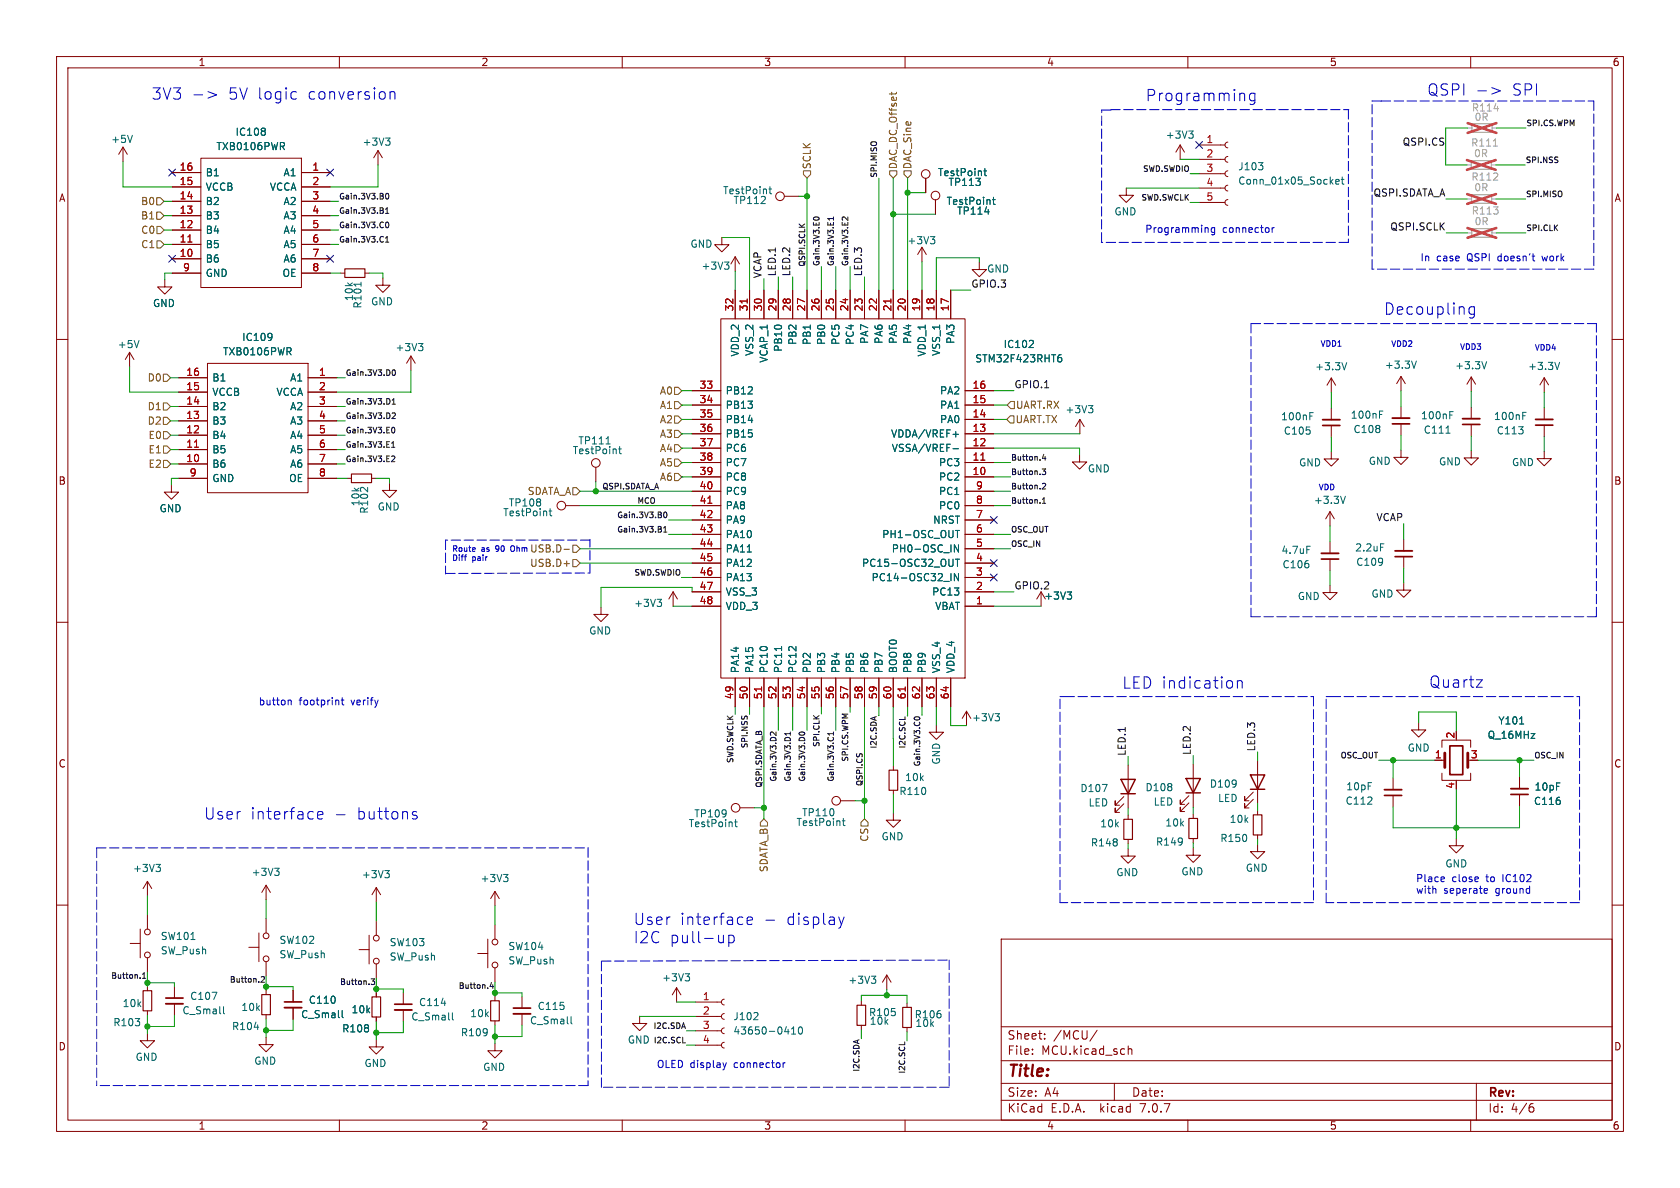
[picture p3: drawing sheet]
<svg xmlns="http://www.w3.org/2000/svg" width="297mm" height="210mm" viewBox="0 0 297 210" stroke-linecap="round" stroke-linejoin="round" font-family="sans-serif">
<g fill="none" stroke="#840000" stroke-width=".18">
<path d="M10 10h277v190h-277zM12 12h273v186h-273zM60 10v2M110 10v2M160 10v2M210 10v2M260 10v2M21.7 26l-.7 1.3M21.7 26v2.5M21.7 26l.8 1.3M30.4 30.5h5.1M30.4 38.1h5.1"/>
<path d="M30.4 35.6h5.1M30.4 33h5.1M35.5 28h17.8v22.8h-17.8zM53.3 30.5h5.1M53.3 38.1h5.1M53.3 35.6h5.1M53.3 33h5.1M66.8 26.6l-.7 1.3M66.8 26.6v2.6M66.8 26.6l.8 1.3M138.7 34.7h2.5M163.7 31.5v2.6"/>
<path d="M165.4 35.3v2.6M199.1 33.2v1.3h-1.3l1.3 1.3 1.3-1.3h-1.3M208.6 25.6l-.7 1.3M208.6 25.6v2.6M208.6 25.6l.8 1.3M212 35.8h4.6M212 33.2h4.6M212 30.7h4.6M212 28.2h4.6M212 25.6h4.6M217.1 35.3l-.4 .1-.1 .4 .1 .3 .4 .2M217.1 32.7l-.4 .2-.1 .3 .1 .4 .4 .2"/>
<path d="M217.1 30.2l-.4 .1-.1 .4 .1 .4 .4 .1M217.1 27.7l-.4 .1-.1 .4 .1 .3 .4 .2M217.1 25.1l-.4 .2-.1 .3 .1 .4 .4 .1M10 60h2M29.1 49.5v1.2h-1.2l1.2 1.3 1.3-1.3h-1.3M30.4 45.7h5.1M30.4 43.2h5.1M30.4 40.7h5.1M30.4 48.3h5.1M53.3 45.7h5.1M53.3 43.2h5.1M53.3 40.7h5.1"/>
<path d="M53.3 48.3h5.1M60.2 48.3h.8M64.5 48.3h.8M67.7 49.1v1.3h-1.3l1.3 1.3 1.3-1.3h-1.3M127.4 56.4h43.2v63.5h-43.2zM127.6 42v1.3h-1.3l1.3 1.2 1.3-1.2h-1.3M130 45.4v2.5M130 51.3v5.1M130 45.4l-.8 1.3M130 45.4l.7 1.3M132.5 51.3v5.1M135.1 51.3v5.1"/>
<path d="M137.6 51.3v5.1M140.1 51.3v5.1M142.7 51.3v5.1M145.2 51.3v5.1M147.8 51.3v5.1M150.3 51.3v5.1M152.8 51.3v5.1M155.4 51.3v5.1M157.9 51.3v5.1M160.5 51.3v5.1M163 43.7l-.8 1.3M163 43.7v2.6"/>
<path d="M163 51.3v5.1M163 43.7l.8 1.3M165.5 51.3v5.1M168.1 51.3v5.1M173.1 46.4v1.3h-1.2l1.2 1.2 1.3-1.2h-1.3M285 60h2M22.9 62.3l-.8 1.3M22.9 62.3v2.5M22.9 62.3l.8 1.3M31.6 66.8h5.1M31.6 79.5h5.1M31.6 76.9h5.1"/>
<path d="M31.6 74.4h5.1M31.6 71.9h5.1M31.6 69.3h5.1M36.7 64.2h17.8v22.9h-17.8zM54.5 66.8h5M54.5 79.5h5M54.5 76.9h5M54.5 74.4h5M54.5 71.9h5M54.5 69.3h5M72.6 62.9l-.7 1.3M72.6 62.9v2.6"/>
<path d="M72.6 62.9l.8 1.3M122.4 79.2h5M122.4 76.7h5M122.4 74.1h5M122.4 71.6h5M122.4 69.1h5M170.6 79.2h5.1M170.6 76.7h5.1M170.6 74.1h5.1M170.6 71.6h5.1M170.6 69.1h5.1M190.9 74.1l-.8 1.3"/>
<path d="M190.9 74.1v2.6M190.9 74.1l.8 1.3M235.4 79.9v1.2h1.2l-1.2 1.3-1.3-1.3h1.3M235.4 66.8l-.8 1.3M235.4 66.8v2.6M235.4 72.2v2M235.4 75.2v2M235.4 66.8l.7 1.3M247.7 79.6v1.2h1.2l-1.2 1.3-1.3-1.3h1.3M247.7 66.5l-.8 1.3M247.7 66.5v2.6M247.7 71.9v2"/>
<path d="M247.7 74.9v2.1M247.7 66.5l.7 1.3M260.1 79.7v1.2h1.3l-1.3 1.3-1.3-1.3h1.3M260.1 66.6l-.8 1.3M260.1 66.6v2.6M260.1 72v2M260.1 75v2.1M260.1 66.6l.8 1.3M273 79.8v1.3h1.3l-1.3 1.2-1.3-1.2h1.3M273 66.8l-.8 1.2M273 66.8v2.5M273 72.1v2"/>
<path d="M273 75.2v2M273 66.8l.8 1.2M30.3 85.7v1.3h-1.3l1.3 1.3 1.3-1.3h-1.3M31.6 82h5.1M31.6 84.6h5.1M54.5 82h5M54.5 84.6h5M61.4 84.6h.7M65.7 84.6h.7M68.9 85.4v1.3h-1.3l1.3 1.3 1.2-1.3h-1.2M100 89.4h2.5M105.3 82.6v2.5"/>
<path d="M122.4 89.4h5M122.4 84.3h5M122.4 81.8h5M122.4 99.5h5M122.4 86.8h5M122.4 91.9h5M122.4 94.5h5M122.4 97h5M170.6 89.4h5.1M170.6 84.3h5.1M170.6 81.8h5.1M170.6 99.5h5.1"/>
<path d="M170.6 86.8h5.1M170.6 91.9h5.1M170.6 94.5h5.1M170.6 97h5.1M190.9 80.4v1.3h-1.3l1.3 1.2 1.2-1.2h-1.2M235.1 90.4v2.6M235.1 95.8v2M235.1 98.8v2.1M235.1 90.4l-.7 1.3M235.1 90.4l.8 1.3M248.2 95.4v2M248.2 98.4v2"/>
<path d="M10 110h2M106.2 107.3v1.3h-1.2l1.2 1.3 1.3-1.3h-1.3M119 104.6l-.8 1.3M119 104.6v2.6M119 104.6l.8 1.3M122.4 107.2h5M122.4 104.6h5M122.4 102.1h5M130 119.9v5M132.5 119.9v5M135.1 119.9v5M137.6 119.9v5"/>
<path d="M140.1 119.9v5M142.7 119.9v5M145.2 119.9v5M147.8 119.9v5M150.3 119.9v5M152.8 119.9v5M155.4 119.9v5M157.9 119.9v5M160.5 119.9v5M163 119.9v5M165.5 119.9v5M168.1 119.9v5"/>
<path d="M170.6 107.2h5.1M170.6 104.6h5.1M170.6 102.1h5.1M183.3 105.9l.7-1.3v2.6M235.1 103.5v1.2h1.3l-1.3 1.3-1.2-1.3h1.2M248.2 103v1.3h1.2l-1.2 1.3-1.3-1.3h1.3M285 110h2M157.9 135.4v.7M157.9 139.7v.8M165.5 128.2v1.2h-1.2l1.2 1.3 1.3-1.3h-1.3M170.9 125.7l-.8 1.3M170.9 125.7v2.6"/>
<path d="M170.9 125.7l.7 1.3M199.4 135.2v7.6M210.9 135.1v7.6M222.3 134.4v7.7M246.3 137.6v2M250.8 127.8v1.2h1.3l-1.3 1.3-1.3-1.3h1.3M253.6 134.4h1.8M254.9 136.7v1.2h5.1v-1.2M254.9 132.1v-1.3h5.1v1.3M257.5 137.9v.3M268.6 137.4v2M10 160h2"/>
<path d="M26.1 155.8v2.5M26.1 155.8l-.8 1.3M26.1 155.8l.7 1.3M47 156.5v2.5M47 156.5l-.7 1.3M47 156.5l.8 1.3M66.5 156.9v2.5M66.5 156.9l-.7 1.3M66.5 156.9l.8 1.3M87.5 157.6v2.5M87.5 157.6l-.8 1.3M87.5 157.6l.8 1.3"/>
<path d="M130.8 142.8h2.5M148.6 141.6h2.5M157.9 143.7v1.3h-1.2l1.2 1.3 1.3-1.3h-1.3M198.7 142.1l-1.5 1.5v-.8v.8h.7M198.7 140.8l-1.5 1.5v-.7v.7h.7M199.4 150.1v1.2h-1.2l1.2 1.3 1.3-1.3h-1.3M199.4 144.1v.7M199.4 148.4v.7M210.2 141.9l-1.5 1.6v-.8v.8h.7M210.2 140.7l-1.5 1.5v-.8v.8h.7M210.9 149.9v1.3h-1.2l1.2 1.3 1.3-1.3h-1.3M210.9 143.9v.8"/>
<path d="M210.9 148.2v.8M221.6 141.3l-1.6 1.5v-.7v.7h.8M221.6 140l-1.6 1.6v-.8v.8h.8M222.3 149.3v1.2h-1.2l1.2 1.3 1.3-1.3h-1.3M222.3 143.3v.7M222.3 147.6v.8M246.3 140.6v2M257.5 148.2v1.3h1.2l-1.2 1.3-1.3-1.3h1.3M268.6 140.4v2.1M285 160h2M23 166.8h1.8M24.8 164.2v5.1"/>
<path d="M26.1 161.7v2.5M26.1 169.3v2.6M26.1 174.4v.7M26.1 178.7v.8M30.8 174.4v2M30.8 177.4v2.1M44 167.5h1.8M45.8 164.9v5.1M47 162.4v2.5M47 170v2.5M47 175.1v.7M47 179.4v.7"/>
<path d="M51.8 175.1v2M51.8 178.1v2.1M63.5 167.9h1.8M65.3 165.3v5.1M66.5 162.8v2.5M66.5 170.4v2.5M66.5 175.5v.7M66.5 179.8v.7M71.3 175.5v2M71.3 178.5v2.1M84.5 168.6h1.7M86.2 166v5.1"/>
<path d="M87.5 163.5v2.5M87.5 171.1v2.5M87.5 176.1v.8M92.3 176.2v2M92.3 179.2v2.1M113.1 179.7v1.2h-1.3l1.3 1.3 1.3-1.3h-1.3M119.6 174.6l-.8 1.3M119.6 174.6v2.5M119.6 174.6l.8 1.3M123 179.7h4.5M123 177.1h4.5M128 179.2l-.3 .1-.2 .4 .2 .3 .3 .2"/>
<path d="M128 176.6l-.3 .2-.2 .3 .2 .4 .3 .1M152.3 176.9v.8M156.8 172.4l-.8 1.2M156.8 172.4v2.5M156.8 172.4l.7 1.2M160.4 177.3v.8M177 166h108v32h-108zM26.1 182.7v1.3h-1.3l1.3 1.2 1.2-1.2h-1.2M47 183.4v1.3h-1.2l1.2 1.2 1.3-1.2h-1.3M60 198v2M66.5 183.8v1.3h-1.2l1.2 1.2 1.3-1.2h-1.3M87.5 184.5v1.3h-1.3l1.3 1.2 1.3-1.2h-1.3"/>
<path d="M87.5 180.5v.7M110 198v2M123 184.8h4.5M123 182.2h4.5M128 184.3l-.3 .1-.2 .3 .2 .4 .3 .2M128 181.7l-.3 .1-.2 .4 .2 .4 .3 .1M152.3 181.3v.7M160 198v2M160.4 181.6v.8M177 194.5h108M177 191.5h108M177 187.5h108"/>
<path d="M177 181.5h108M182.5 186.3v.1M182.5 185.5v.1M184.7 183.6v.1M184.7 182.8v.1M194 182.1l-1.3 2M197 191.5v3M199.5 184.9v1.5M199.5 185.5l.2-.1 .3 .1 .1 .9M210 198v2M260 198v2M261 191.5v6.5"/>
<path d="M270.6 195.7h.3l.3 .3-.1 .5-.5 .1M271 195.1l-.4 .1"/>
<circle cx="137.9" cy="34.7" r=".76"/>
<circle cx="163.7" cy="30.8" r=".76"/>
<circle cx="165.4" cy="34.6" r=".76"/>
<circle cx="99.2" cy="89.4" r=".76"/>
<circle cx="105.3" cy="81.8" r=".76"/>
<circle cx="130" cy="142.8" r=".76"/>
<circle cx="147.8" cy="141.6" r=".76"/>
<circle cx="26.1" cy="168.8" r=".51"/>
<circle cx="26.1" cy="164.7" r=".51"/>
<circle cx="47" cy="169.5" r=".51"/>
<circle cx="47" cy="165.4" r=".51"/>
<circle cx="66.5" cy="165.8" r=".51"/>
<circle cx="66.5" cy="169.9" r=".51"/>
<circle cx="87.5" cy="166.5" r=".51"/>
<circle cx="87.5" cy="170.6" r=".51"/>
</g>
<path d="M233.8 74.2h3.1M246.2 73.9h3M258.6 74h3M271.5 74.1h3M233.6 97.8h3.1M246.6 97.4h3.1M244.8 139.6h3M267.1 139.4h3.1M29.3 177.4h3.1M50.3 178.1h3M69.8 178.5h3M90.8 179.2h3" fill="none" stroke="#840000" stroke-width=".33"/>
<g fill="none" stroke="#840000" stroke-width=".3">
<path d="M233.8 75.2h3.1M246.2 74.9h3M258.6 75h3M271.5 75.2h3M233.6 98.8h3.1M246.6 98.4h3.1M256.3 131.9h2.3v5h-2.3zM244.8 140.6h3M267.1 140.4h3.1M29.3 176.4h3.1M50.3 177.1h3M69.8 177.5h3"/>
<path d="M90.8 178.2h3"/>
</g>
<g fill="none" stroke="#006464" stroke-width=".18">
<path d="M23.4 23.9l-.4 1.3M46.8 22.7l.1 .2-.1 .2M46.8 23.3l.1 .1-.1 .5M49.9 25.9l.4 .6M50.2 25.3l.1 .1-.1 .4M68.2 24.4h.7l-.4 .5M68.7 24.9l.2 .2v.3l-.2 .3M135.9 33.4h.5M136.1 33v1.1l.3 .2M173.9 30.2h.5M174.1 37.4h.8M174.1 29.8v1.1l.3 .2"/>
<path d="M175.5 35.3h.4M175.6 34.9v1.1l.3 .1M210.1 23.2h.8l-.4 .4M210.7 23.6l.2 .3v.3l-.2 .2M222.5 28.7h.8l-.5 .5M223.1 29.3l.2 .2-.2 .5M236.1 32.1l.6-.1v-.2l-.4-.1-.2 .2 .1 .6h.5M237.1 31.7h.5M237.3 31.3v1.1l.3 .2M48 59a1.07 1.07 0 0 1-.1 1.1M48.1 59.5l-.1 .1M63.8 49.9v.7"/>
<path d="M128.1 46.3h.8l-.5 .5M128.6 46.8l.3 .3v.3l-.3 .2M164.5 41.8h.8l-.5 .5M165 42.3l.3 .3v.3l-.3 .2M24.6 60.2l-.5 1.3M51 62.1l.5 .6M51.3 61.5l.2 .2-.2 .4M74 60.7h.8l-.5 .5M74.5 61.2l.3 .3v.3l-.3 .2M107.1 78.5h.8M109.4 79.4h.4M109.5 78.9v1.1l.3 .2"/>
<path d="M168.5 79.3h.9M168.5 76.8h.9M182.6 60.2l.1 .2-.1 .3-.7 .7h.8M187.1 63.3l.4-.1 .2 .2-.1 .5h-.5M187.6 62.7l-.4 .1M192.4 71.7h.8l-.4 .5M193 72.2l.2 .2v.3l-.2 .3M231.6 73.5h.4M231.6 72.9h.6M238.1 64.1l-.4 1.3M243.9 73.3h.4M243.9 72.7h.6"/>
<path d="M250.4 63.8l-.4 1.3M255.6 76.6h.8M256.3 73.4h.4M256.3 72.8h.6M262.8 63.9l-.4 1.3M269.2 73.5h.4M269.2 72.9h.6M275.7 64.1l-.4 1.2M97.1 90.3h.5M97.3 89.9v1.1l.3 .2M132.1 97.6h.7M168.5 98.9v1l-.1 .2"/>
<path d="M168.9 98.9h.7M168.9 93.8h.7M169.3 93.8v1.2M169.3 98.9v1.2M169.4 96.3v1.3l-.7-1.3v1.3M231 96.6h.6M237.8 87.7l-.4 1.3M244.1 96.1h.6M116.2 105.9h.8l-.5 .5M116.7 106.4l.3 .3v.3l-.3 .2M138.2 114.3v.7M168.1 101.4v1.3"/>
<path d="M169.4 101.4v1.3l-.7-1.3v1.3M188.7 104.6h.7l-.4 .5M189.2 105.1l.2 .3v.3l-.2 .2M175.9 126.2h.8l-.4 .4M176.5 126.6l.2 .3v.3l-.2 .2M194.9 138.7h.8l-.5 1.2M268.7 128h.7M27.6 152.8h.8l-.5 .5M28.1 153.3l.3 .2v.3l-.3 .3M48.6 153.5h.7l-.4 .5M49.1 154l.2 .2v.3l-.2 .3M68 153.9h.8l-.4 .5"/>
<path d="M68.6 154.4l.2 .2v.3l-.2 .3M89 154.6h.8l-.4 .5M89.6 155.1l.2 .2v.3l-.2 .2M129.9 145.3h.4M130 144.9v1.1l.3 .1M148.9 145.1h.5M149.1 144.7v1.1l.3 .1M33.8 166.1h.7M37.5 175.4h.8l-.5 1.3M39.5 177.9v1.1l.2 .2M60.5 178.6v1.1l.2 .2M78 177.3h.8"/>
<path d="M80 179v1.1l.2 .2M101 179.7v1.1l.1 .2M121.1 172.1h.8l-.4 .5M121.7 172.6l.2 .3v.3l-.2 .2M133.9 179l.1 .2-.1 .3-.7 .8h.8M154 172.6h.8l-.4 .4M154.6 173l.2 .3v.3l-.2 .2M44.9 181.6h.8M139.9 182.8h.8M139.9 181.9l.4-.4v1.3M141.3 181.6l.1-.1a.68 .68 0 0 1 .5 .7 .68 .68 0 0 1-.5 .6 .84 .84 0 0 1-.1-1.2z"/>
</g>
<path d="M61 47.5h3.5v1.5h-3.5zM62.1 83.8h3.6v1.5h-3.6zM157.2 136.1h1.5v3.6h-1.5zM198.7 144.8h1.5v3.6h-1.5zM210.2 144.7h1.5v3.5h-1.5zM221.6 144h1.5v3.6h-1.5zM25.3 175.1h1.5v3.6h-1.5zM46.3 175.8h1.5v3.6h-1.5zM65.8 176.2h1.5v3.6h-1.5zM86.7 176.9h1.6v3.6h-1.6zM151.5 177.7h1.5v3.6h-1.5zM159.6 178.1h1.5v3.5h-1.5z" fill="none" stroke="#840000" stroke-width=".2"/>
<path d="M33.2 42.8h.7M132.1 52.9v.7M157.5 52.9v.7M34.4 79.1h.7M125.1 89h.8M173.4 81.3h.7M134.6 121.4v.8M160 121.4v.8" fill="none" stroke="#a90000" stroke-width=".18"/>
<path d="M198.2 137.8h2.5l-1.3 2.5zM209.7 137.6h2.5l-1.3 2.6zM221.1 137h2.5l-1.3 2.5zM221.1 139.5h2.5M198.2 140.3h2.5M209.7 140.2h2.5" fill="none" stroke="#840000" stroke-width=".25"/>
<path d="M260.1 28.4h3.6v1.5h-3.6zM260.1 34.4h3.6v1.5h-3.6zM260.2 21.9h3.6v1.5h-3.6zM260.2 40.4h3.6v1.5h-3.6z" fill="none" stroke="#a1a1a1" stroke-width=".2"/>
<path d="M259.3 29.2h.8M259.4 35.2h.7M259.5 22.6h.7M263.7 29.2h.7M263.7 35.2h.8M263.8 22.6h.7M259.4 41.2h.8M263.8 41.2h.7" fill="none" stroke="#a1a1a1" stroke-width=".18"/>
<path d="M264.1 19.2h.8M264 25.8h.7" fill="none" stroke="#989898" stroke-width=".18"/>
<path d="M259.3 28.3l5.1 1.7M259.4 34.3l5.1 1.7M259.5 21.8l5 1.7M264.4 28.3l-5.1 1.7M264.5 34.3l-5.1 1.7M264.5 21.8l-5 1.7M259.4 40.3l5.1 1.7M264.5 40.3l-5.1 1.7" fill="none" stroke="#eb3a3d" stroke-width=".46"/>
<path d="M255.4 133.1v2.6M259.5 133.1v2.6" fill="none" stroke="#840000" stroke-width=".51"/>
<g fill="none" stroke="#725600" stroke-width=".18">
<path d="M157.6 16.3v.5M158.5 16.3l-.1 .2M27.7 35h.6l.7 .6-.7 .6h-.6zM27.7 37.5h.6l.7 .6-.7 .7h-.6zM142 30.2h1.3v.6l-.6 .7-.7-.7zM157.3 30.2h1.2v.6l-.6 .7-.6-.7zM159.8 30.2h1.3v.6l-.6 .7-.7-.7zM27.7 40h.7l.6 .7-.6 .6h-.7zM27.7 42.6h.7l.6 .6-.6 .6h-.7zM28.9 71.2h.6l.6 .7-.6 .6h-.6zM28.9 73.8h.6l.6 .6-.6 .6h-.6zM28.9 66.1h.6l.6 .7-.6 .6h-.6z"/>
<path d="M28.9 78.8h.6l.7 .7-.7 .6h-.6zM28.9 76.3h.6l.7 .6-.7 .7h-.6zM119.3 76.1h.6l.6 .6-.6 .6h-.6zM119.3 68.5h.6l.6 .6-.6 .6h-.6zM119.3 71h.6l.6 .6-.6 .7h-.6zM119.3 78.6h.6l.6 .6-.6 .7h-.6zM119.3 73.5h.6l.6 .7-.6 .6h-.6zM178.6 73.5h.6v1.3h-.6l-.6-.7zM178.7 71h.6v1.2h-.6l-.6-.6zM28.9 81.4h.6l.7 .6-.7 .7h-.6zM99.7 97.1h1M99.7 99.6h1"/>
<path d="M101.3 96.4h.6l.6 .6-.6 .6h-.6zM101.3 98.9h.6l.6 .6-.6 .7h-.6zM101.3 86.2h.6l.6 .6-.6 .7h-.6zM119.3 83.7h.6l.6 .6-.6 .7h-.6zM119.3 81.2h.6l.6 .6-.6 .6h-.6zM135.1 144.8l.6 .6v.6h-1.3v-.6zM152.2 145.4l.6-.6 .7 .6v.6h-1.3z"/>
</g>
<g fill="none" stroke="#0f0f0f" stroke-width=".18">
<path d="M68.2 37.7h.5M68.2 37l.2-.3v1M68.2 34.6l.2-.4a.53 .53 0 0 1 .3 .5 .53 .53 0 0 1-.3 .5l-.2-.4M68.3 39.4l.1-.1a.53 .53 0 0 1 .3 .5 .53 .53 0 0 1-.3 .5l-.1-.1M143.9 38.8l-.1-.1a.53 .53 0 0 1 .5-.4 .53 .53 0 0 1 .5 .4l-.1 .1M147.3 38.3v.6M147.3 38.6h-1l.3 .3M149.9 38.3v.7l-.7-.7-.3 .2v.4M68.2 42.1l.2-.3v1M68.2 42.8h.5M69.2 79.1h.6M69.2 78.4l.3-.3v1"/>
<path d="M69.3 71.5h.6M69.3 70.7l.3-.2v1M69.3 75.6l.2-.1a.53 .53 0 0 1 .3 .5 .53 .53 0 0 1-.3 .5l-.2-.1M69.4 73h.3l.2 .3-.6 .7h.6M69.4 65.5l.2-.1a.53 .53 0 0 1 .3 .5 .53 .53 0 0 1-.3 .5l-.2-.1M69.3 80.7l.3-.1 .2 .3-.6 .7h.6M117.3 94.1h.6M117.3 93.3l.3-.2v1M117.5 90.6l.1-.1a.53 .53 0 0 1 .3 .5 .53 .53 0 0 1-.3 .5 .67 .67 0 0 1-.1-.9zM184.2 82.9h.7l-.4 .4 .3 .1v.4h-.5M184.3 89h.6M184.3 88.3l.3-.3v1"/>
<path d="M184.3 85.5l.4-.1 .2 .3-.7 .7h.7M184.5 80.3l-.2 .7h.6M184.8 80.7v.7M137.2 129.4v.6l-.7-.6-.3 .2 .1 .4M139.7 129.4v.6M139.7 129.7h-1l.3 .3M141.5 129.9l-.2-.2a.53 .53 0 0 1 .5-.3 .53 .53 0 0 1 .5 .3l-.2 .2M147.3 129.7h-1l.3 .3M147.3 129.4v.6M160 126.7v.5M161.8 127.2l-.2-.2a.53 .53 0 0 1 .5-.3 .53 .53 0 0 1 .5 .3l-.2 .2M25.2 172.9h.6"/>
<path d="M25.2 172.2l.3-.3v1M46.2 172.7l.4-.1 .2 .3-.7 .7h.7M65.6 173h.6l-.3 .4 .3 .1v.4l-.2 .1-.4-.1M86.9 173.7l-.3 .7h.7M87.1 174.1v.6M120.7 184.4h.5M159.9 184.2v.5"/>
</g>
<g fill="none" stroke="#0000c2" stroke-width=".18">
<path d="M34.3 16.8h1.5M36.8 16.2l1.5 .6-1.5 .5M51.8 16.2l.6 .1M52.4 17.4l-.6 .1M69 16.4a.5 .5 0 0 1 .8 .1v1M69 16.2v1.3M219.9 16.6l.1 1.2M221.8 16.5v1.6a.54 .54 0 0 1-.8 .3M221.8 16.6l-.5-.1-.4 .4v.5l.2 .3 .2 .1 .5-.1M263.7 15.5l1.5 .6-1.5 .5M213.4 40.2l.2 .2v.7M214.7 40.2v1.1l-.2 .2h-.3"/>
<path d="M214.7 40.3l-.3-.1-.3 .3 .2 .5h.4M224.9 40.2v.9M225.3 40.2l-.4 .3M260.7 54.2v1.6a.54 .54 0 0 1-.9 .3M260.7 54.3l-.6-.1-.4 .4v.6l.2 .3 .2 .1 .6-.1M270.8 45.3h.5M271.2 46.1h.1M82.1 98.4h.4M84 96.9v.1l-.5 .1M90.4 96.5l-.1 .3 .1 .6M51 123.8h.4l.1 .8M59.8 123.8l.1 .8"/>
<path d="M60.3 123.8h.5M60.5 123.3v1.1l.3 .2M217.8 120.5l.1 .2-.1 .8M218.8 120.3v1.3M218.8 120.5a.5 .5 0 0 1 .8 .1v1M261 120.2h1.1l-1.1 1.3h1.1M56.1 144.1l1-.2-.1-.4h-.6l-.3 .2 .1 1 .2 .1 .6-.1M59.5 144h1.5M73 144l.7 .2 .1 .3-.3 .3-.6-.1M73 143.5h.2h.5M255.2 155l.2 .3-.6 .1M255.3 155.8l-.1 .1"/>
<path d="M262.6 157.1h.3l.1 .3-.6 .1M262.9 157.8l-.3 .1M127.9 165.3v1.4M127.9 166.5l-.3 .2h-.3M128.8 165.4l.6-.1 .4 .4v.6l-.2 .3-.2 .1-.6-.1M128.8 165.3v2M132.1 162.8l.9-.2-.1-.4-.5-.1-.3 .3 .1 .9 .2 .1 .5-.1M135.4 162.7h1.5M148.3 162.1l.4 1.3M148.7 163.4l-.1 .5M149.2 162.1l-.5 1.3M127.8 187.9l.3 .8"/>
<path d="M128.1 188.7l-.1 .3M128.4 187.9l-.3 .8M138.4 187.9v.8M138.8 187.9l-.4 .2"/>
</g>
<g fill="none" stroke="#0000c2" stroke-width=".18" stroke-dasharray="1.7 .6">
<path d="M194.8 19.5h1.6M196.4 19.4h42.1M238.4 19.4v23.4M242.6 17.9h1.6M244.2 17.9h37.6M281.8 17.9v29.7M194.7 42.8l.1-23.3M221.2 57.2v51.8M221.2 57.2h61M238.4 42.8h-43.7M242.6 47.6v-29.7M281.8 47.6h-39.2"/>
<path d="M78.8 95.5v6M104.3 95.5h-25.5M78.8 101.4l25.5-.1M104.3 101.3v-5.9M221.2 109h61M282.2 109v-51.8M187.4 123.1h.9M188.3 123.1h43.9M232.2 123.1v36.5M234.4 123.1h1M235.3 123.1h43.9M279.2 123.1v36.5"/>
<path d="M17.1 149.9h86.9M17.1 149.9v42M104 149.9v42M187.4 159.6v-36.5M232.2 159.6h-44.8M234.4 159.6v-36.5M279.2 159.6h-44.8M106.3 169.9l61.5-.2M167.8 169.7v22.5M104 191.9h-86.9M106.3 192.2v-22.5M167.8 192.2h-61.5"/>
</g>
<g fill="none" stroke="#009600" stroke-width=".18">
<path d="M21.7 28.5v4.5h8.7M29 35.6h1.4M29 38.1h1.4M58.4 35.6h1.5M58.4 38.1h1.5M66.8 29.2v3.8h-8.4M141.2 34.7h1.5M142.7 31.5v19.8M155.4 31.5v19.8M157.9 31.5v19.8M157.9 37.9h7.5M160.5 31.5v19.8"/>
<path d="M160.5 34.1h3.2M199.1 33.2h12.9M208.6 28.2h3.4M210.4 30.7h1.6M210.4 35.8h1.6M255.6 35.2h3.8M259.5 22.6h-3.9v6.6h3.7M264.4 29.2h5.2M264.5 35.2h5.2M264.5 22.6h5.3M29 43.2h1.4M29 40.7h1.4"/>
<path d="M30.4 48.3h-1.3v1.2M58.4 43.2h1.5M58.4 48.3h1.8M58.4 40.7h1.5M65.3 48.3h2.4v.8M127.6 42h4.9v9.3M130 47.9v3.4M135.1 49.3v2M137.6 48.9v2.4M140.1 48.9v2.4M145.2 47.1v4.2M147.8 47.1v4.2"/>
<path d="M150.3 47.1v4.2M152.8 48.9v2.4M163 46.3v5M168.1 51.3h3.5M173.1 46.4v-.8h-7.6v5.7M255.7 41.2h3.7M264.5 41.2h5.2M22.9 64.8v4.5h8.7M30.1 74.4h1.5M30.1 71.9h1.5M30.1 66.8h1.5M30.2 76.9h1.4"/>
<path d="M30.2 79.5h1.4M59.5 74.4h1.5M59.5 71.9h1.5M59.5 66.8h1.5M59.5 76.9h1.5M59.5 79.5h1.5M72.6 65.5v3.9l-13.1-.1M120.5 69.1h.1M120.6 74.1v.1M122.4 69.1h-1.9M122.4 71.6h-1.9M122.4 76.7h-1.9"/>
<path d="M122.4 79.2h-1.9M122.4 74.1l-1.9 .1M175.7 69.1h3.5M175.7 71.6h2.4M175.7 76.7h15.2M175.7 79.2h15.2v1.2M175.7 74.1h2.3M235.4 69.4v2.8M235.4 77.2v2.7M247.7 69.1v2.8M247.7 77v2.6M260.1 69.2v2.8"/>
<path d="M260.1 77.1v2.6M273 69.3v2.8M273 77.2v2.6M30.2 82h1.4M31.6 84.6h-1.3v1.1M59.5 82h1.5M59.5 84.6h1.9M66.4 84.6h2.5v.8M102.5 86.8h19.9M102.5 89.4h19.9M102.5 97h19.9M102.5 99.5h19.9"/>
<path d="M105.3 85.1v1.7M118.2 94.5h4.2M118.2 91.9h4.2M122.4 84.3h-1.9M122.4 81.8h-1.9M175.7 94.5h3M175.7 84.3h3M175.7 86.8h3M175.7 81.8h3M175.7 89.4h3M175.7 97h3M235.1 93v2.8"/>
<path d="M248.2 92.6v2.8M119 107.2h3.4M120.5 102.1h1.9M122.4 104.6v-.8h-16.2v3.5M175.7 104.6h3.5M175.7 107.2h8.3M235.1 100.9v2.6M248.2 100.4v2.6M130 124.9v1.4M132.5 124.9v1.4M135.1 124.9v19.9M137.6 124.9v4.2"/>
<path d="M140.1 124.9v4.2M142.7 124.9v4.2M145.2 124.9v1.3M147.8 124.9v4.2M150.3 124.9v1M152.8 124.9v19.9M155.4 124.9l-.1 1.6M157.9 124.9v10.5M160.4 126.5h.1M160.5 124.9l-.1 1.6M163 124.9v1.5M163 126.4h.1"/>
<path d="M165.5 124.9v3.3M168.1 124.9v3.4h2.8M199.4 133.7v1.5M210.9 133.6v1.5M222.3 132.9v1.5M243.7 134.4h9.9M246.3 134.4v3.2M250.8 127.8v-1.9h6.7v3.4M257.5 139.5v8.7M261.3 134.4h9.9M268.6 134.4v3M26.1 158.3v3.4"/>
<path d="M47 159v3.4M66.5 159.4v3.4M133.3 142.8h1.8M151.1 141.6h1.7M157.9 140.5v3.2M199.4 142.8v1.3M199.4 149.1v1M210.9 142.7v1.2M210.9 149v.9M222.3 142.1v1.2M222.3 148.4v.9M268.6 142.5v3.8h-22.3v-3.7"/>
<path d="M26.1 171.9v2.5M26.1 179.5v3.2M26.1 173.7h4.7v.7M30.8 179.5v2h-4.7M47 172.5v2.6M47 174.4h4.8v.7M66.5 174.8h4.8v.7M66.5 172.9v2.6M87.5 160.1v3.4M87.5 173.6v2.5M87.5 175.5h4.8v.7M113.1 179.7h9.9"/>
<path d="M113.1 179.7h.1M119.6 177.1h3.4M152.3 176.9v-1h8.1v1.4M156.8 174.9v1M47 180.1v3.3M51.8 180.2v1.9h-4.8M66.5 180.5v3.3M71.3 180.6v1.9h-4.8M87.5 181.2v3.3M92.3 181.3v1.9h-4.8M121.4 182.2h1.6M121.4 184.8h1.6"/>
<path d="M152.3 182v1.6M160.4 182.4v1.6"/>
</g>
<g fill="none" stroke="#000084" stroke-width=".18">
<path d="M29.8 29.9l1.2 1.2M31 29.9l-1.2 1.2M57.8 29.9l1.2 1.2M59 29.9l-1.2 1.2M211.4 25l1.2 1.2M212.6 25l-1.2 1.2M29.8 45.1l1.2 1.3M31 45.1l-1.2 1.3M57.8 45.1l1.2 1.3M59 45.1l-1.2 1.3M175.1 91.3l1.2 1.2M175.1 98.9l1.2 1.3"/>
<path d="M176.3 91.3l-1.2 1.2M176.3 98.9l-1.2 1.3M175.1 101.5l1.2 1.2M176.3 101.5l-1.2 1.2"/>
</g>
<g fill="#009600" stroke="#009600" stroke-width=".18">
<circle cx="66.5" cy="174.8" r=".46"/>
<circle cx="87.5" cy="183.2" r=".46"/>
<circle cx="87.5" cy="175.5" r=".46"/>
<circle cx="105.3" cy="86.8" r=".46"/>
<circle cx="135.1" cy="142.8" r=".46"/>
<circle cx="152.8" cy="141.6" r=".46"/>
<circle cx="156.8" cy="175.9" r=".46"/>
<circle cx="47" cy="182.1" r=".46"/>
<circle cx="26.1" cy="181.5" r=".46"/>
<circle cx="26.1" cy="173.7" r=".46"/>
<circle cx="66.5" cy="182.5" r=".46"/>
<circle cx="47" cy="174.4" r=".46"/>
<circle cx="257.5" cy="146.3" r=".46"/>
<circle cx="268.6" cy="134.4" r=".46"/>
<circle cx="246.3" cy="134.4" r=".46"/>
<circle cx="157.9" cy="37.9" r=".46"/>
<circle cx="142.7" cy="34.7" r=".46"/>
<circle cx="160.5" cy="34.1" r=".46"/>
</g>
<g font-size="2.8" fill="#0000c2">
<text x="26.7" y="17.8">3V3</text>
<text x="40.3" y="17.8">5V logic</text>
<text x="54.4" y="17.8">conversion</text>
<text x="252.2" y="17.1">QSPI -&gt;</text>
<text x="267.3" y="17.1">SPI</text>
<text x="202.4" y="18.1">Programming</text>
<text x="244.6" y="55.8">Decoupling</text>
<text x="198.3" y="121.9">LED indication</text>
<text x="252.5" y="121.7">Quartz</text>
<text x="35.9" y="145">User</text>
<text x="44.2" y="145">interface</text>
<text x="63.1" y="145">buttons</text>
<text x="111.9" y="163.7">User</text>
<text x="111.9" y="166.9">I2C</text>
<text x="118.3" y="166.9">pull-up</text>
<text x="120.1" y="163.7">interface</text>
<text x="139" y="163.7">display</text>
</g>
<text font-size="2.8" fill="#840000" x="178" y="190.9">Title:</text>
<g font-size="2.1" fill="#840000">
<text x="178" y="184">Sheet:</text>
<text x="186.2" y="184">/MCU/</text>
<text x="178" y="186.7">File:</text>
<text x="184.1" y="186.7">MCU.kicad_sch</text>
<text x="178" y="196.9">KiCad</text>
<text x="178" y="194.1">Size:</text>
<text x="184.7" y="194.1">A4</text>
<text x="185.7" y="196.9">E.D.A.</text>
<text x="194.6" y="196.9">kicad</text>
<text x="200" y="194.1">Date:</text>
<text x="201.8" y="196.9">7.0.7</text>
<text x="263" y="194.3">Rev:</text>
<text x="263" y="196.9">Id:</text>
<text x="267.1" y="196.9">4/6</text>
</g>
<g font-size="1.8" fill="#840000">
<text x="35" y="11.9">1</text>
<text x="85" y="11.9">2</text>
<text x="135" y="11.9">3</text>
<text x="185" y="11.9">4</text>
<text x="235" y="11.9">5</text>
<text x="285" y="11.9">6</text>
<text x="10.3" y="35.9">A</text>
<text x="285.3" y="35.9">A</text>
<text x="10.3" y="85.9">B</text>
<text x="285.3" y="85.9">B</text>
<text x="10.3" y="135.9">C</text>
<text x="285.3" y="135.9">C</text>
<text x="10.3" y="185.9">D</text>
<text x="285.3" y="185.9">D</text>
<text x="35" y="199.9">1</text>
<text x="85" y="199.9">2</text>
<text x="135" y="199.9">3</text>
<text x="185" y="199.9">4</text>
<text x="235" y="199.9">5</text>
<text x="285" y="199.9">6</text>
</g>
<g font-size="1.8" fill="#989898">
<text x="260.1" y="19.9">R114</text>
<text x="260.6" y="21.6">0R</text>
<text x="260" y="26.1">R111</text>
<text x="260.5" y="28">0R</text>
<text x="260" y="32.1">R112</text>
<text x="260.5" y="34">0R</text>
<text x="260.1" y="38.1">R113</text>
<text x="260.6" y="40">0R</text>
</g>
<g font-size="1.8" fill="#006464">
<text x="19.6" y="25.5">+5V</text>
<text x="38.2" y="26.7">TXB0106PWR</text>
<text x="41.5" y="24.2">IC108</text>
<text x="64" y="26">+3V3</text>
<text x="206" y="24.7">+3V3</text>
<text x="36.3" y="33.9">VCCB</text>
<text x="36.3" y="31.4">B1</text>
<text x="47.6" y="33.9">VCCA</text>
<text x="50" y="31.4">A1</text>
<text x="127.7" y="34.5">TestPoint</text>
<text x="165.7" y="31.3">TestPoint</text>
<text x="167.6" y="33.1">TP113</text>
<text x="218.8" y="30.3">J103</text>
<text x="218.8" y="32.8">Conn_01x05_Socket</text>
<text x="36.3" y="41.5">B4</text>
<text x="36.3" y="39">B3</text>
<text x="36.3" y="36.4">B2</text>
<text x="50" y="36.4">A2</text>
<text x="50" y="39">A3</text>
<text x="50" y="41.5">A4</text>
<text x="129.6" y="36.3">TP112</text>
<text x="167.2" y="36.4">TestPoint</text>
<text x="169.1" y="38.2">TP114</text>
<text x="196.9" y="38.3">GND</text>
<text x="36.3" y="46.6">B6</text>
<text x="36.3" y="44.1">B5</text>
<text x="50" y="44.1">A5</text>
<text x="50" y="46.6">A6</text>
<text x="122" y="44">GND</text>
<text x="123.9" y="47.9">+3V3</text>
<text x="160.3" y="43.4">+3V3</text>
<text x="36.3" y="49.1">GND</text>
<text x="49.8" y="49.1">OE</text>
<text x="62.6" y="53.3" transform="rotate(-90 62.6 53.3)">10k</text>
<text x="174.4" y="48.4">GND</text>
<text x="26.9" y="54.5">GND</text>
<text x="64.1" y="54.6" transform="rotate(-90 64.1 54.6)">R101</text>
<text x="65.5" y="54.2">GND</text>
<text x="20.7" y="61.7">+5V</text>
<text x="39.3" y="63">TXB0106PWR</text>
<text x="42.7" y="60.5">IC109</text>
<text x="69.8" y="62.3">+3V3</text>
<text x="130.8" y="63.1" transform="rotate(-90 130.8 63.1)">VDD_2</text>
<text x="133.4" y="63" transform="rotate(-90 133.4 63)">VSS_2</text>
<text x="135.9" y="64.2" transform="rotate(-90 135.9 64.2)">VCAP_1</text>
<text x="138.5" y="62.3" transform="rotate(-90 138.5 62.3)">PB10</text>
<text x="141" y="61.1" transform="rotate(-90 141 61.1)">PB2</text>
<text x="143.5" y="61.1" transform="rotate(-90 143.5 61.1)">PB1</text>
<text x="146.1" y="61.1" transform="rotate(-90 146.1 61.1)">PB0</text>
<text x="148.6" y="61.1" transform="rotate(-90 148.6 61.1)">PC5</text>
<text x="151.2" y="61.1" transform="rotate(-90 151.2 61.1)">PC4</text>
<text x="153.7" y="60.9" transform="rotate(-90 153.7 60.9)">PA7</text>
<text x="156.2" y="60.9" transform="rotate(-90 156.2 60.9)">PA6</text>
<text x="158.8" y="60.9" transform="rotate(-90 158.8 60.9)">PA5</text>
<text x="161.3" y="60.9" transform="rotate(-90 161.3 60.9)">PA4</text>
<text x="163.9" y="63.1" transform="rotate(-90 163.9 63.1)">VDD_1</text>
<text x="166.4" y="63" transform="rotate(-90 166.4 63)">VSS_1</text>
<text x="168.9" y="60.9" transform="rotate(-90 168.9 60.9)">PA3</text>
<text x="172.3" y="64.3">STM32F423RHT6</text>
<text x="177.3" y="61.7">IC102</text>
<text x="232.4" y="65.7">+3.3V</text>
<text x="244.7" y="65.4">+3.3V</text>
<text x="257.2" y="65.5">+3.3V</text>
<text x="270.1" y="65.6">+3.3V</text>
<text x="37.4" y="70.2">VCCB</text>
<text x="37.4" y="67.6">B1</text>
<text x="48.8" y="70.2">VCCA</text>
<text x="51.2" y="67.6">A1</text>
<text x="128.2" y="69.9">PB12</text>
<text x="166.1" y="69.9">PA2</text>
<text x="37.4" y="77.8">B4</text>
<text x="37.4" y="75.3">B3</text>
<text x="37.4" y="72.7">B2</text>
<text x="51.2" y="72.7">A2</text>
<text x="51.2" y="75.3">A3</text>
<text x="51.2" y="77.8">A4</text>
<text x="128.2" y="72.5">PB13</text>
<text x="128.2" y="75">PB14</text>
<text x="128.2" y="77.5">PB15</text>
<text x="157.4" y="77.5">VDDA/VREF+</text>
<text x="166.1" y="75">PA0</text>
<text x="166.1" y="72.5">PA1</text>
<text x="188.3" y="73.3">+3V3</text>
<text x="226.4" y="74.5">100nF</text>
<text x="226.9" y="77">C105</text>
<text x="238.7" y="74.2">100nF</text>
<text x="239.2" y="76.8">C108</text>
<text x="251.1" y="74.3">100nF</text>
<text x="251.6" y="76.9">C111</text>
<text x="264" y="74.4">100nF</text>
<text x="264.5" y="77">C113</text>
<text x="37.4" y="82.9">B6</text>
<text x="37.4" y="80.3">B5</text>
<text x="51.2" y="80.3">A5</text>
<text x="51.2" y="82.9">A6</text>
<text x="101.2" y="80.5">TestPoint</text>
<text x="102.1" y="78.8">TP111</text>
<text x="128.2" y="80.1">PC6</text>
<text x="128.2" y="82.6">PC7</text>
<text x="157.6" y="80.1">VSSA/VREF-</text>
<text x="165.9" y="82.6">PC3</text>
<text x="192.2" y="83.7">GND</text>
<text x="229.6" y="82.7">GND</text>
<text x="241.9" y="82.4">GND</text>
<text x="254.3" y="82.5">GND</text>
<text x="267.2" y="82.6">GND</text>
<text x="37.4" y="85.4">GND</text>
<text x="51" y="85.4">OE</text>
<text x="63.8" y="89.6" transform="rotate(-90 63.8 89.6)">10k</text>
<text x="89.9" y="89.7">TP108</text>
<text x="128.2" y="85.2">PC8</text>
<text x="128.2" y="87.7">PC9</text>
<text x="165.9" y="85.2">PC2</text>
<text x="165.9" y="87.7">PC1</text>
<text x="232.2" y="89.3">+3.3V</text>
<text x="28.1" y="90.8">GND</text>
<text x="65.3" y="90.9" transform="rotate(-90 65.3 90.9)">R102</text>
<text x="66.7" y="90.4">GND</text>
<text x="88.9" y="91.5">TestPoint</text>
<text x="128.2" y="90.2">PA8</text>
<text x="128.2" y="92.8">PA9</text>
<text x="128.2" y="95.3">PA10</text>
<text x="155.9" y="95.3">PH1-OSC_OUT</text>
<text x="164.9" y="92.8">NRST</text>
<text x="165.9" y="90.2">PC0</text>
<text x="128.2" y="97.9">PA11</text>
<text x="128.2" y="100.4">PA12</text>
<text x="152.3" y="100.4">PC15-OSC32_OUT</text>
<text x="157.6" y="97.9">PH0-OSC_IN</text>
<text x="226.5" y="98.1">4.7uF</text>
<text x="226.6" y="100.7">C106</text>
<text x="239.5" y="97.7">2.2uF</text>
<text x="239.7" y="100.2">C109</text>
<text x="112" y="107.5">+3V3</text>
<text x="128.2" y="102.9">PA13</text>
<text x="128.2" y="105.5">VSS_3</text>
<text x="154" y="102.9">PC14-OSC32_IN</text>
<text x="164.7" y="105.5">PC13</text>
<text x="184.5" y="106.2">+3V3</text>
<text x="229.3" y="106.3">GND</text>
<text x="242.4" y="105.8">GND</text>
<text x="104.1" y="112.4">GND</text>
<text x="128.2" y="108">VDD_3</text>
<text x="165.2" y="108">VBAT</text>
<text x="130.8" y="119.1" transform="rotate(-90 130.8 119.1)">PA14</text>
<text x="133.4" y="119.1" transform="rotate(-90 133.4 119.1)">PA15</text>
<text x="135.9" y="119.1" transform="rotate(-90 135.9 119.1)">PC10</text>
<text x="138.5" y="119.1" transform="rotate(-90 138.5 119.1)">PC11</text>
<text x="141" y="119.1" transform="rotate(-90 141 119.1)">PC12</text>
<text x="143.5" y="119.1" transform="rotate(-90 143.5 119.1)">PD2</text>
<text x="146.1" y="119.1" transform="rotate(-90 146.1 119.1)">PB3</text>
<text x="148.6" y="119.1" transform="rotate(-90 148.6 119.1)">PB4</text>
<text x="151.2" y="119.1" transform="rotate(-90 151.2 119.1)">PB5</text>
<text x="153.7" y="119.1" transform="rotate(-90 153.7 119.1)">PB6</text>
<text x="156.2" y="119.1" transform="rotate(-90 156.2 119.1)">PB7</text>
<text x="158.8" y="119.1" transform="rotate(-90 158.8 119.1)">BOOT0</text>
<text x="161.3" y="119.1" transform="rotate(-90 161.3 119.1)">PB8</text>
<text x="163.9" y="119.1" transform="rotate(-90 163.9 119.1)">PB9</text>
<text x="166.4" y="119.1" transform="rotate(-90 166.4 119.1)">VSS_4</text>
<text x="168.9" y="119.1" transform="rotate(-90 168.9 119.1)">VDD_4</text>
<text x="171.8" y="127.7">+3V3</text>
<text x="262.9" y="130.8">Q_16MHz</text>
<text x="264.8" y="128.3">Y101</text>
<text x="166.4" y="135.3" transform="rotate(-90 166.4 135.3)">GND</text>
<text x="248.8" y="133.1">GND</text>
<text x="158.9" y="140.7">R110</text>
<text x="159.9" y="138.3">10k</text>
<text x="190.9" y="140.2">D107</text>
<text x="192.4" y="142.8">LED</text>
<text x="202.4" y="140.1">D108</text>
<text x="203.9" y="142.6">LED</text>
<text x="213.8" y="139.4">D109</text>
<text x="215.2" y="142">LED</text>
<text x="237.8" y="142.4">C112</text>
<text x="237.9" y="139.9">10pF</text>
<text x="271.1" y="142.5">C116</text>
<text x="271.2" y="140">10pF</text>
<text x="121.7" y="146.4">TestPoint</text>
<text x="122.6" y="144.7">TP109</text>
<text x="140.7" y="146.2">TestPoint</text>
<text x="141.7" y="144.5">TP110</text>
<text x="155.7" y="148.7">GND</text>
<text x="192.8" y="149.8">R148</text>
<text x="194.4" y="146.5">10k</text>
<text x="204.3" y="149.7">R149</text>
<text x="205.9" y="146.3">10k</text>
<text x="215.6" y="149">R150</text>
<text x="217.3" y="145.7">10k</text>
<text x="23.4" y="154.4">+3V3</text>
<text x="44.4" y="155">+3V3</text>
<text x="63.9" y="155.4">+3V3</text>
<text x="197.3" y="155.1">GND</text>
<text x="208.8" y="154.9">GND</text>
<text x="220.1" y="154.3">GND</text>
<text x="255.4" y="153.5">GND</text>
<text x="84.9" y="156.1">+3V3</text>
<text x="28.3" y="166.4">SW101</text>
<text x="49.3" y="167.1">SW102</text>
<text x="68.8" y="167.5">SW103</text>
<text x="28.3" y="168.9">SW_Push</text>
<text x="49.3" y="169.6">SW_Push</text>
<text x="68.8" y="170">SW_Push</text>
<text x="89.8" y="168.1">SW104</text>
<text x="89.8" y="170.7">SW_Push</text>
<text x="117" y="173.7">+3V3</text>
<text x="21.6" y="178.2">10k</text>
<text x="32.2" y="179.5">C_Small</text>
<text x="33.5" y="177">C107</text>
<text x="42.6" y="178.9">10k</text>
<text x="54.5" y="177.6">C110</text>
<text x="62" y="179.3">10k</text>
<text x="74" y="178.1">C114</text>
<text x="95" y="178.7">C115</text>
<text x="149.9" y="174.1">+3V3</text>
<text x="153.5" y="179.8">R105</text>
<text x="19.9" y="181.6">R103</text>
<text x="40.9" y="182.3">R104</text>
<text x="53.1" y="180.2">C_Small</text>
<text x="60.4" y="182.7">R108</text>
<text x="72.6" y="180.6">C_Small</text>
<text x="81.4" y="183.4">R109</text>
<text x="83" y="180">10k</text>
<text x="93.6" y="181.3">C_Small</text>
<text x="110.9" y="184.7">GND</text>
<text x="129.5" y="180.5">J102</text>
<text x="129.5" y="183.1">43650-0410</text>
<text x="153.7" y="181.4">10k</text>
<text x="161.6" y="180.2">R106</text>
<text x="161.7" y="181.7">10k</text>
<text x="23.9" y="187.7">GND</text>
<text x="44.9" y="188.4">GND</text>
<text x="64.3" y="188.8">GND</text>
<text x="85.3" y="189.5">GND</text>
</g>
<g font-size="1.8" fill="#a90000">
<text x="213.2" y="25.4">1</text>
<text x="213.2" y="27.9">2</text>
<text x="31.7" y="35.3">14</text>
<text x="31.7" y="32.8">15</text>
<text x="31.7" y="30.3">16</text>
<text x="55.1" y="30.3">1</text>
<text x="55.1" y="32.8">2</text>
<text x="55.1" y="35.3">3</text>
<text x="213.2" y="30.5">3</text>
<text x="213.2" y="33">4</text>
<text x="213.2" y="35.5">5</text>
<text x="31.7" y="40.4">12</text>
<text x="31.7" y="37.9">13</text>
<text x="55.1" y="37.9">4</text>
<text x="55.1" y="40.4">5</text>
<text x="31.7" y="45.5">10</text>
<text x="31.7" y="43">11</text>
<text x="55.1" y="43">6</text>
<text x="55.1" y="45.5">7</text>
<text x="32.3" y="48">9</text>
<text x="55.1" y="48">8</text>
<text x="129.7" y="55.1" transform="rotate(-90 129.7 55.1)">32</text>
<text x="132.3" y="55.1" transform="rotate(-90 132.3 55.1)">31</text>
<text x="134.8" y="55.1" transform="rotate(-90 134.8 55.1)">30</text>
<text x="137.3" y="55.1" transform="rotate(-90 137.3 55.1)">29</text>
<text x="139.9" y="55.1" transform="rotate(-90 139.9 55.1)">28</text>
<text x="142.4" y="55.1" transform="rotate(-90 142.4 55.1)">27</text>
<text x="145" y="55.1" transform="rotate(-90 145 55.1)">26</text>
<text x="147.5" y="55.1" transform="rotate(-90 147.5 55.1)">25</text>
<text x="150" y="55.1" transform="rotate(-90 150 55.1)">24</text>
<text x="152.6" y="55.1" transform="rotate(-90 152.6 55.1)">23</text>
<text x="155.1" y="55.1" transform="rotate(-90 155.1 55.1)">22</text>
<text x="157.7" y="55.1" transform="rotate(-90 157.7 55.1)">21</text>
<text x="160.2" y="55.1" transform="rotate(-90 160.2 55.1)">20</text>
<text x="162.7" y="55.1" transform="rotate(-90 162.7 55.1)">19</text>
<text x="165.3" y="55.1" transform="rotate(-90 165.3 55.1)">18</text>
<text x="167.8" y="55.1" transform="rotate(-90 167.8 55.1)">17</text>
<text x="32.8" y="71.6">14</text>
<text x="32.8" y="69.1">15</text>
<text x="32.8" y="66.5">16</text>
<text x="56.3" y="66.5">1</text>
<text x="56.3" y="69.1">2</text>
<text x="56.3" y="71.6">3</text>
<text x="123.6" y="68.8">33</text>
<text x="123.6" y="71.3">34</text>
<text x="171.8" y="71.3">15</text>
<text x="171.8" y="68.8">16</text>
<text x="32.8" y="76.7">12</text>
<text x="32.8" y="74.1">13</text>
<text x="56.3" y="74.1">4</text>
<text x="56.3" y="76.7">5</text>
<text x="123.6" y="73.9">35</text>
<text x="123.6" y="76.4">36</text>
<text x="171.8" y="76.4">13</text>
<text x="171.8" y="73.9">14</text>
<text x="32.8" y="81.8">10</text>
<text x="32.8" y="79.2">11</text>
<text x="56.3" y="79.2">6</text>
<text x="56.3" y="81.8">7</text>
<text x="123.6" y="79">37</text>
<text x="123.6" y="81.5">38</text>
<text x="171.8" y="81.5">11</text>
<text x="171.8" y="79">12</text>
<text x="33.4" y="84.3">9</text>
<text x="56.3" y="84.3">8</text>
<text x="123.6" y="84">39</text>
<text x="123.6" y="86.6">40</text>
<text x="123.6" y="89.1">41</text>
<text x="171.8" y="84">10</text>
<text x="172.4" y="89.1">8</text>
<text x="172.4" y="86.6">9</text>
<text x="123.6" y="91.7">42</text>
<text x="123.6" y="94.2">43</text>
<text x="172.4" y="94.2">6</text>
<text x="172.4" y="91.7">7</text>
<text x="123.6" y="96.7">44</text>
<text x="123.6" y="99.3">45</text>
<text x="123.6" y="101.8">46</text>
<text x="172.4" y="101.8">3</text>
<text x="172.4" y="99.3">4</text>
<text x="172.4" y="96.7">5</text>
<text x="123.6" y="104.4">47</text>
<text x="123.6" y="106.9">48</text>
<text x="172.4" y="106.9">1</text>
<text x="172.4" y="104.4">2</text>
<text x="129.7" y="123.7" transform="rotate(-90 129.7 123.7)">49</text>
<text x="132.3" y="123.7" transform="rotate(-90 132.3 123.7)">50</text>
<text x="134.8" y="123.7" transform="rotate(-90 134.8 123.7)">51</text>
<text x="137.3" y="123.7" transform="rotate(-90 137.3 123.7)">52</text>
<text x="139.9" y="123.7" transform="rotate(-90 139.9 123.7)">53</text>
<text x="142.4" y="123.7" transform="rotate(-90 142.4 123.7)">54</text>
<text x="145" y="123.7" transform="rotate(-90 145 123.7)">55</text>
<text x="147.5" y="123.7" transform="rotate(-90 147.5 123.7)">56</text>
<text x="150" y="123.7" transform="rotate(-90 150 123.7)">57</text>
<text x="152.6" y="123.7" transform="rotate(-90 152.6 123.7)">58</text>
<text x="155.1" y="123.7" transform="rotate(-90 155.1 123.7)">59</text>
<text x="157.7" y="123.7" transform="rotate(-90 157.7 123.7)">60</text>
<text x="160.2" y="123.7" transform="rotate(-90 160.2 123.7)">61</text>
<text x="162.7" y="123.7" transform="rotate(-90 162.7 123.7)">62</text>
<text x="165.3" y="123.7" transform="rotate(-90 165.3 123.7)">63</text>
<text x="167.8" y="123.7" transform="rotate(-90 167.8 123.7)">64</text>
<text x="257.2" y="130.7" transform="rotate(-90 257.2 130.7)">2</text>
<text x="253.6" y="134.1">1</text>
<text x="259.9" y="134.1">3</text>
<text x="257.2" y="139.5" transform="rotate(-90 257.2 139.5)">4</text>
<text x="124.2" y="176.9">1</text>
<text x="124.2" y="179.4">2</text>
<text x="124.2" y="182">3</text>
<text x="124.2" y="184.5">4</text>
</g>
<g font-size="1.8" fill="#0f0f0f">
<text x="247.9" y="25.8">QSPI.CS</text>
<text x="242.7" y="34.8">QSPI.SDATA_A</text>
<text x="245.7" y="40.8">QSPI.SCLK</text>
<text x="134.7" y="49.3" transform="rotate(-90 134.7 49.3)">VCAP</text>
<text x="137.2" y="48.9" transform="rotate(-90 137.2 48.9)">LED.1</text>
<text x="139.8" y="48.9" transform="rotate(-90 139.8 48.9)">LED.2</text>
<text x="152.5" y="48.9" transform="rotate(-90 152.5 48.9)">LED.3</text>
<text x="171.6" y="50.9">GPIO.3</text>
<text x="179.2" y="68.7">GPIO.1</text>
<text x="243.2" y="92.2">VCAP</text>
<text x="179.2" y="104.3">GPIO.2</text>
<text x="199.1" y="133.7" transform="rotate(-90 199.1 133.7)">LED.1</text>
<text x="210.6" y="133.6" transform="rotate(-90 210.6 133.6)">LED.2</text>
<text x="222" y="132.9" transform="rotate(-90 222 132.9)">LED.3</text>
</g>
<g font-size="1.8" fill="#725600">
<text x="143.5" y="30" transform="rotate(-90 143.5 30)">SCLK</text>
<text x="158.8" y="30" transform="rotate(-90 158.8 30)">DAC_DC_Offset</text>
<text x="161.3" y="30" transform="rotate(-90 161.3 30)">DAC_Sine</text>
<text x="24.8" y="36.4">B0</text>
<text x="24.8" y="39">B1</text>
<text x="24.9" y="41.5">C0</text>
<text x="24.9" y="44.1">C1</text>
<text x="26" y="67.6">D0</text>
<text x="116.6" y="70">A0</text>
<text x="26" y="72.7">D1</text>
<text x="26" y="75.3">D2</text>
<text x="26.2" y="77.8">E0</text>
<text x="116.6" y="77.6">A3</text>
<text x="116.6" y="72.5">A1</text>
<text x="116.6" y="75">A2</text>
<text x="179.4" y="75">UART.TX</text>
<text x="179.5" y="72.5">UART.RX</text>
<text x="26.2" y="82.9">E2</text>
<text x="26.2" y="80.3">E1</text>
<text x="116.6" y="82.7">A5</text>
<text x="116.6" y="80.1">A4</text>
<text x="93.2" y="87.7">SDATA_A</text>
<text x="116.6" y="85.2">A6</text>
<text x="93.6" y="97.9">USB.D-</text>
<text x="93.6" y="100.4">USB.D+</text>
<text x="153.7" y="148.9" transform="rotate(-90 153.7 148.9)">CS</text>
<text x="135.9" y="154.3" transform="rotate(-90 135.9 154.3)">SDATA_B</text>
</g>
<g font-size="1.8" fill="#0000c2">
<text x="202.4" y="41.3">Programming</text>
<text x="216.1" y="41.3">connector</text>
<text x="251" y="46.3">In</text>
<text x="254" y="46.3">case</text>
<text x="259.5" y="46.3">QSPI</text>
<text x="265.1" y="46.3">doesn't</text>
<text x="273.1" y="46.3">work</text>
<text x="45.6" y="124.8">button</text>
<text x="52.9" y="124.8">footprint</text>
<text x="62.2" y="124.8">verify</text>
<text x="250.2" y="156">Place</text>
<text x="250.2" y="158.1">with</text>
<text x="255.2" y="158.1">seperate</text>
<text x="256.7" y="156">close</text>
<text x="262.9" y="156">to</text>
<text x="264.5" y="158.1">ground</text>
<text x="265.9" y="156">IC102</text>
<text x="116" y="188.9">OLED display</text>
<text x="129.9" y="188.9">connector</text>
</g>
<g font-size="1.4" fill="#0f0f0f">
<text x="269.8" y="22.4">SPI.CS.WPM</text>
<text x="269.6" y="28.9">SPI.NSS</text>
<text x="59.9" y="35.3">Gain.3V3.B0</text>
<text x="155.1" y="31.5" transform="rotate(-90 155.1 31.5)">SPI.MISO</text>
<text x="201.7" y="35.5">SWD.SWCLK</text>
<text x="201.9" y="30.4">SWD.SWDIO</text>
<text x="269.7" y="34.9">SPI.MISO</text>
<text x="59.9" y="37.9">Gain.3V3.B1</text>
<text x="59.9" y="40.4">Gain.3V3.C0</text>
<text x="269.7" y="40.9">SPI.CLK</text>
<text x="59.9" y="42.9">Gain.3V3.C1</text>
<text x="142.4" y="47.2" transform="rotate(-90 142.4 47.2)">QSPI.SCLK</text>
<text x="144.9" y="47.1" transform="rotate(-90 144.9 47.1)">Gain.3V3.E0</text>
<text x="147.5" y="47.1" transform="rotate(-90 147.5 47.1)">Gain.3V3.E1</text>
<text x="150" y="47.1" transform="rotate(-90 150 47.1)">Gain.3V3.E2</text>
<text x="61" y="66.5">Gain.3V3.D0</text>
<text x="61" y="71.6">Gain.3V3.D1</text>
<text x="61" y="74.1">Gain.3V3.D2</text>
<text x="61" y="76.7">Gain.3V3.E0</text>
<text x="61" y="79.2">Gain.3V3.E1</text>
<text x="61" y="81.7">Gain.3V3.E2</text>
<text x="178.7" y="81.5">Button.4</text>
<text x="106.4" y="86.6">QSPI.SDATA_A</text>
<text x="112.6" y="89.1">MCO</text>
<text x="178.7" y="89.1">Button.1</text>
<text x="178.7" y="86.6">Button.2</text>
<text x="178.7" y="84">Button.3</text>
<text x="109" y="91.6">Gain.3V3.B0</text>
<text x="109" y="94.2">Gain.3V3.B1</text>
<text x="178.7" y="94.2">OSC_OUT</text>
<text x="112" y="101.8">SWD.SWDIO</text>
<text x="178.7" y="96.7">OSC_IN</text>
<text x="129.7" y="135" transform="rotate(-90 129.7 135)">SWD.SWCLK</text>
<text x="132.2" y="132.4" transform="rotate(-90 132.2 132.4)">SPI.NSS</text>
<text x="144.9" y="132.2" transform="rotate(-90 144.9 132.2)">SPI.CLK</text>
<text x="150" y="134.8" transform="rotate(-90 150 134.8)">SPI.CS.WPM</text>
<text x="155" y="132.5" transform="rotate(-90 155 132.5)">I2C.SDA</text>
<text x="160.1" y="132.4" transform="rotate(-90 160.1 132.4)">I2C.SCL</text>
<text x="162.7" y="135.6" transform="rotate(-90 162.7 135.6)">Gain.3V3.C0</text>
<text x="236.9" y="134.1">OSC_OUT</text>
<text x="271.2" y="134.1">OSC_IN</text>
<text x="134.8" y="139.3" transform="rotate(-90 134.8 139.3)">QSPI.SDATA_B</text>
<text x="137.3" y="138.3" transform="rotate(-90 137.3 138.3)">Gain.3V3.D2</text>
<text x="139.9" y="138.3" transform="rotate(-90 139.9 138.3)">Gain.3V3.D1</text>
<text x="142.4" y="138.3" transform="rotate(-90 142.4 138.3)">Gain.3V3.D0</text>
<text x="147.5" y="138.3" transform="rotate(-90 147.5 138.3)">Gain.3V3.C1</text>
<text x="152.6" y="139" transform="rotate(-90 152.6 139)">QSPI.CS</text>
<text x="19.5" y="173.1">Button.1</text>
<text x="40.5" y="173.8">Button.2</text>
<text x="60" y="174.2">Button.3</text>
<text x="81" y="174.9">Button.4</text>
<text x="115.4" y="181.9">I2C.SDA</text>
<text x="115.4" y="184.5">I2C.SCL</text>
<text x="152" y="189.6" transform="rotate(-90 152 189.6)">I2C.SDA</text>
<text x="160.1" y="189.9" transform="rotate(-90 160.1 189.9)">I2C.SCL</text>
</g>
<g font-size="1.4" fill="#0000c2">
<text x="233.4" y="61.3">VDD1</text>
<text x="245.9" y="61.4">VDD2</text>
<text x="258" y="61.9">VDD3</text>
<text x="271.2" y="62">VDD4</text>
<text x="233" y="86.7">VDD</text>
<text x="79.9" y="97.6">Route</text>
<text x="79.9" y="99.2">Diff</text>
<text x="83.5" y="99.2">pair</text>
<text x="85.1" y="97.6">as</text>
<text x="87.8" y="97.6">90</text>
<text x="90.8" y="97.6">Ohm</text>
</g>
</svg>
